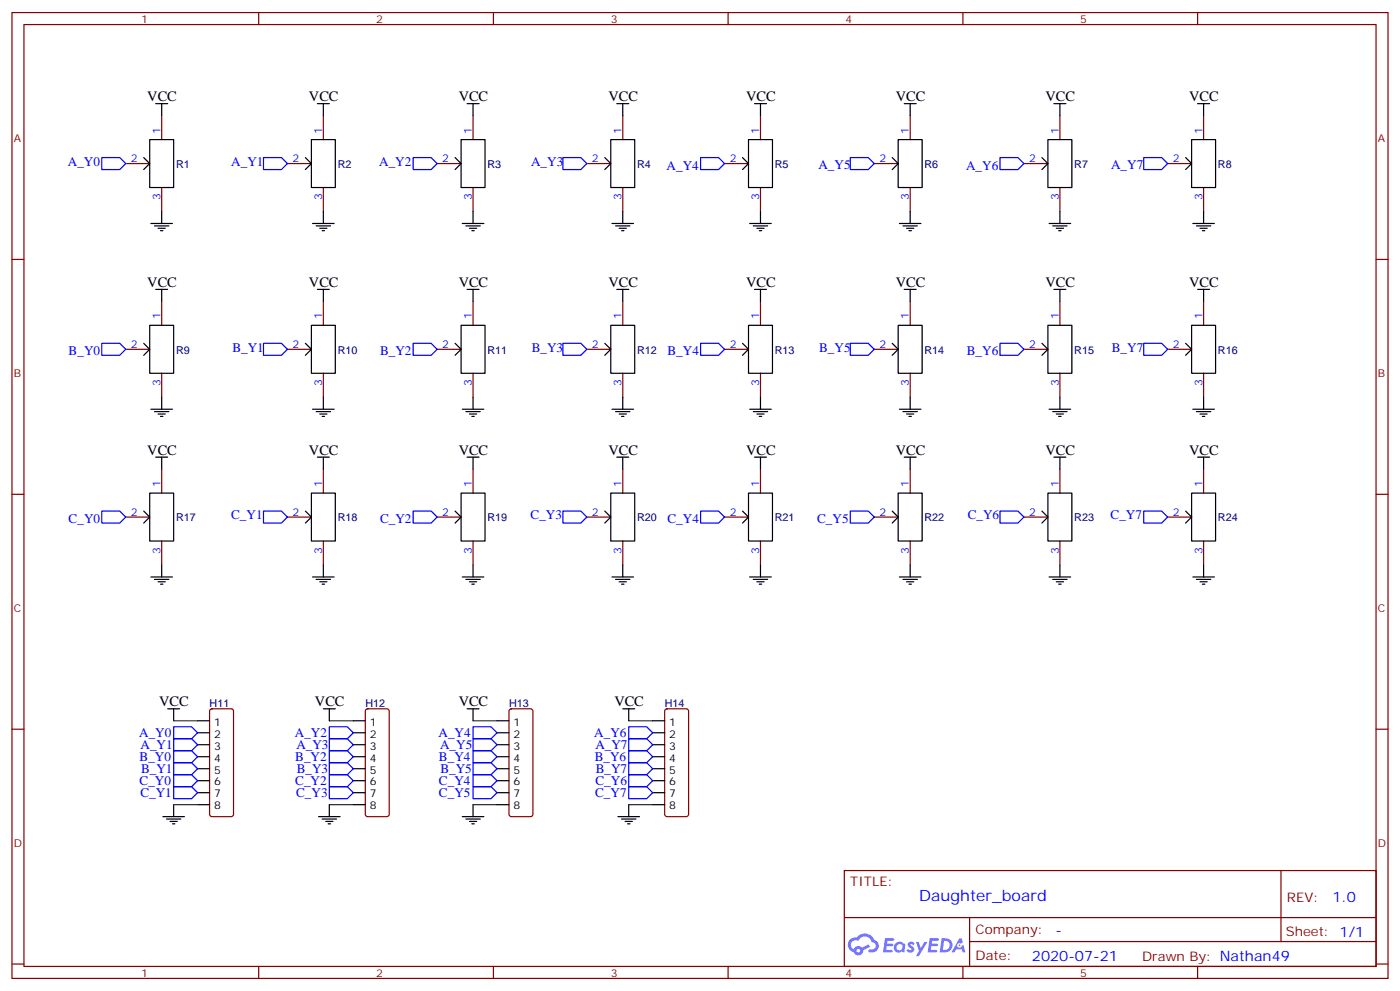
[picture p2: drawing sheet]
<svg xmlns="http://www.w3.org/2000/svg" width="412mm" height="292mm" viewBox="0 0 412 292" stroke-linecap="round" stroke-linejoin="round" font-family="sans-serif">
<g fill="none" stroke="#870000" stroke-width=".35">
<path d="M3.5 3.7h405.4v284.3h-405.4zM7.1 7.2h398.2v277.3h-398.2zM76.2 3.7v3.5M145.3 3.7v3.5M214.5 3.7v3.5M283.6 3.7v3.5M352.8 3.7v3.5M3.5 76.4h3.6M405.3 76.4h3.6M3.5 145.5h3.6M405.3 145.5h3.6M3.5 214.7h3.6"/>
<path d="M405.3 214.7h3.6M248.7 256.3h156.6v28.2h-156.6zM377.3 256.3v20.9M248.7 270.1h156.5M285.6 277.2h119.6M285.6 270.1v14.2M3.5 283.8h3.6M76.2 284.5v3.5M145.3 284.5v3.5M214.5 284.5v3.5M283.6 284.5v3.5M352.8 284.5v3.5"/>
<path d="M405.3 283.8h3.6"/>
</g>
<g fill="#5487ff">
<path d="M267.7 277.5a1.22 1.22 0 0 1 1.7 .2l-.4 .6a.47 .47 0 0 0-.3-.4 .47 .47 0 0 0-.5 .2l.1 .2a1.14 1.14 0 0 1 .8 1.8 1.14 1.14 0 0 1-1.9 0l-.2-.2 .5-.6 .7 .5a.29 .29 0 0 0 .3-.3 .29 .29 0 0 0-.2-.3 1.04 1.04 0 0 1-.6-1.7z"/>
<path d="M260.7 276.2h2.4l.3 .2-.2 .5-1.8 .1-.1 .8h1.5l.3 .4-.3 .4h-1.6l-.2 1.1h1.7l.2 .3-.2 .3-2.6 .1z"/>
<path d="M273.8 276.2h2.4l.3 .2-.1 .5-1.8 .1-.2 .8h1.6l.3 .4-.4 .4-1.6-.1-.1 1.1 1.7 .1 .2 .3-.2 .3-2.6 .1z"/>
<path d="M282.6 276.2h.7l.3 1.3-.6 .3a.69 .69 0 0 0-1 .3 .69 .69 0 0 0 .4 .9 .69 .69 0 0 0 .9-.6l.5-.2 .6 2.2h-.8l-.2-.9h-1.8l-.5 .9h-.8z"/>
<path d="M269.8 277.3h.8l.6 1.8 1.1-1.8h.9l-2.6 4.2h-.8l.9-1.5z"/>
<path d="M277.4 276.2l-.6 4.2h1.3a2.11 2.11 0 0 0 2.5-2.1 2.11 2.11 0 0 0-2.5-2.1zM278.1 277a1.39 1.39 0 0 1 1.7 1.4 1.39 1.39 0 0 1-1.8 1.2h-.3z"/>
<path d="M263.7 277.8a1.54 1.54 0 0 0-.1 2.2 1.54 1.54 0 0 0 2.2 .1l.6 .3 .3-2.3-.2-.3h-.4a1.49 1.49 0 0 0-2.4 0zM264 278.8a.94 .94 0 0 1 1.8 0 .94 .94 0 0 1-1.8 0z"/>
<path d="M250.4 276.6a2.18 2.18 0 0 0 1.1 3.7 1.44 1.44 0 0 0 1.6 .9 1.44 1.44 0 0 0 1.2-1.4l2-1.1-.5-.7-1.9 1a1.47 1.47 0 0 0-2.4 .4 1.39 1.39 0 0 1-.7-1.9 1.39 1.39 0 0 1 2-.5 2.12 2.12 0 0 1 2.2-1.3 2.12 2.12 0 0 1 1.9 1.7 1.14 1.14 0 0 1 1.1 1.4 1.14 1.14 0 0 1-1.7 .7 .43 .43 0 0 0-.5 .4 .43 .43 0 0 0 .4 .5 1.98 1.98 0 0 0 2.5-1.2 1.98 1.98 0 0 0-1.2-2.6 3.1 3.1 0 0 0-5.3-.6l-.9 .1zM252.3 279.9a.55 .55 0 0 1 1.1 0 .55 .55 0 0 1-1.1 0z"/>
<circle cx="282.6" cy="278.3" r=".26"/>
</g>
<g fill="none" stroke="#870000" stroke-width=".35">
<path d="M47.6 34v7.1M95.2 34v7.1M139.3 34v7.1M183.4 34v7.1M224 34v7.1M268.1 34v7.1M312.2 34v7.1M354.5 34v7.1M37 48.2h7.1M47.6 55.2v7.1M84.7 48.2h7M95.2 55.2v7.1"/>
<path d="M128.8 48.2h7M139.3 55.2v7.1M172.9 48.2h7M183.4 55.2v7.1M213.4 48.2h7.1M224 55.2v7.1M257.5 48.2h7.1M268.1 55.2v7.1M301.6 48.2h7.1M312.2 55.2v7.1M344 48.2h7M354.5 55.2v7.1"/>
<path d="M47.6 88.7v7.1M95.2 88.7v7.1M139.3 88.7v7.1M183.4 88.7v7.1M224 88.7v7.1M268.1 88.7v7.1M312.2 88.7v7.1M354.5 88.7v7.1M37 102.8h7.1M47.6 109.9v7M84.7 102.8h7M95.2 109.9v7"/>
<path d="M128.8 102.8h7M139.3 109.9v7M172.9 102.8h7M183.4 109.9v7M213.4 102.8h7.1M224 109.9v7M257.5 102.8h7.1M268.1 109.9v7M301.6 102.8h7.1M312.2 109.9v7M344 102.8h7M354.5 109.9v7"/>
<path d="M47.6 138.1v7.1M95.2 138.1v7.1M139.3 138.1v7.1M183.4 138.1v7.1M224 138.1v7.1M268.1 138.1v7.1M312.2 138.1v7.1M354.5 138.1v7.1M37 152.2h7.1M47.6 159.3v7M84.7 152.2h7M95.2 159.3v7"/>
<path d="M128.8 152.2h7M139.3 159.3v7M172.9 152.2h7M183.4 159.3v7M213.4 152.2h7.1M224 159.3v7M257.5 152.2h7.1M268.1 159.3v7M301.6 152.2h7.1M312.2 159.3v7M344 152.2h7M354.5 159.3v7"/>
<path d="M62 208.9l.4-.2h5.7l.5 .2 .2 .5v30.3l-.2 .5-.5 .2h-5.7l-.5-.2-.2-.5v-30.3zM107.8 208.9l.5-.2h5.6l.5 .2 .3 .5v30.3l-.3 .5-.5 .2h-5.6l-.5-.2-.2-.5v-30.3zM150.2 208.9l.4-.2h5.7l.5 .2 .2 .5v30.3l-.2 .5-.5 .2h-5.7l-.5-.2-.2-.5v-30.3zM196 208.9l.5-.2h5.6l.5 .2 .2 .5v30.3l-.2 .5-.5 .2h-5.6l-.5-.2-.2-.5v-30.3z"/>
</g>
<g fill="none" stroke="#000" stroke-width=".35">
<path d="M45.9 30.5h3.5M47.6 30.5v3.5M93.5 30.5h3.5M95.2 30.5v3.5M137.6 30.5h3.5M139.3 30.5v3.5M181.7 30.5h3.5M183.4 30.5v3.5M222.2 30.5h3.6M224 30.5v3.5M266.3 30.5h3.6M268.1 30.5v3.5"/>
<path d="M310.4 30.5h3.6M312.2 30.5v3.5M352.8 30.5h3.5M354.5 30.5v3.5M42.3 46.4l1.8 1.8-1.8 1.7M44.1 41.1h7.1v14.1h-7.1zM90 46.4l1.7 1.8-1.7 1.7M91.7 41.1h7.1v14.1h-7.1zM134.1 46.4l1.7 1.8-1.7 1.7M135.8 41.1h7.1v14.1h-7.1zM178.2 46.4l1.7 1.8-1.7 1.7M179.9 41.1h7.1v14.1h-7.1z"/>
<path d="M218.7 46.4l1.8 1.8-1.8 1.7M220.5 41.1h7v14.1h-7zM262.8 46.4l1.8 1.8-1.8 1.7M264.6 41.1h7v14.1h-7zM306.9 46.4l1.8 1.8-1.8 1.7M308.7 41.1h7v14.1h-7zM349.2 46.4l1.8 1.8-1.8 1.7M351 41.1h7.1v14.1h-7.1zM44.4 65.8h6.4M45.5 66.5h4.2M46.6 67.2h2.1M47.3 67.9h.7"/>
<path d="M47.6 62.3v3.5M92.1 65.8h6.3M93.1 66.5h4.3M94.2 67.2h2.1M94.9 67.9h.7M95.2 62.3v3.5M136.2 65.8h6.3M137.2 66.5h4.3M138.3 67.2h2.1M139 67.9h.7M139.3 62.3v3.5M180.3 65.8h6.3"/>
<path d="M181.3 66.5h4.3M182.4 67.2h2.1M183.1 67.9h.7M183.4 62.3v3.5M220.8 65.8h6.4M221.9 66.5h4.2M223 67.2h2.1M223.7 67.9h.7M224 62.3v3.5M264.9 65.8h6.4M266 66.5h4.2M267.1 67.2h2.1"/>
<path d="M267.8 67.9h.7M268.1 62.3v3.5M309 65.8h6.4M310.1 66.5h4.2M311.1 67.2h2.2M311.9 67.9h.7M312.2 62.3v3.5M351.4 65.8h6.3M352.4 66.5h4.3M353.5 67.2h2.1M354.2 67.9h.7M354.5 62.3v3.5"/>
<path d="M44.1 95.8h7.1v14.1h-7.1zM45.9 85.2h3.5M47.6 85.2v3.5M91.7 95.8h7.1v14.1h-7.1zM93.5 85.2h3.5M95.2 85.2v3.5M135.8 95.8h7.1v14.1h-7.1zM137.6 85.2h3.5M139.3 85.2v3.5M179.9 95.8h7.1v14.1h-7.1zM181.7 85.2h3.5M183.4 85.2v3.5"/>
<path d="M220.5 95.8h7v14.1h-7zM222.2 85.2h3.6M224 85.2v3.5M264.6 95.8h7v14.1h-7zM266.3 85.2h3.6M268.1 85.2v3.5M308.7 95.8h7v14.1h-7zM310.4 85.2h3.6M312.2 85.2v3.5M351 95.8h7.1v14.1h-7.1zM352.8 85.2h3.5M354.5 85.2v3.5"/>
<path d="M42.3 101.1l1.8 1.7-1.8 1.8M47.6 116.9v3.6M90 101.1l1.7 1.7-1.7 1.8M95.2 116.9v3.6M134.1 101.1l1.7 1.7-1.7 1.8M139.3 116.9v3.6M178.2 101.1l1.7 1.7-1.7 1.8M183.4 116.9v3.6M218.7 101.1l1.8 1.7-1.8 1.8M224 116.9v3.6M262.8 101.1l1.8 1.7-1.8 1.8M268.1 116.9v3.6"/>
<path d="M306.9 101.1l1.8 1.7-1.8 1.8M312.2 116.9v3.6M349.2 101.1l1.8 1.7-1.8 1.8M354.5 116.9v3.6M44.4 120.5h6.4M45.5 121.2h4.2M45.9 134.6h3.5M46.6 121.9h2.1M47.3 122.6h.7M47.6 134.6v3.5M92.1 120.5h6.3M93.1 121.2h4.3"/>
<path d="M93.5 134.6h3.5M94.2 121.9h2.1M94.9 122.6h.7M95.2 134.6v3.5M136.2 120.5h6.3M137.2 121.2h4.3M137.6 134.6h3.5M138.3 121.9h2.1M139 122.6h.7M139.3 134.6v3.5M180.3 120.5h6.3M181.3 121.2h4.3"/>
<path d="M181.7 134.6h3.5M182.4 121.9h2.1M183.1 122.6h.7M183.4 134.6v3.5M220.8 120.5h6.4M221.9 121.2h4.2M222.2 134.6h3.6M223 121.9h2.1M223.7 122.6h.7M224 134.6v3.5M264.9 120.5h6.4M266 121.2h4.2"/>
<path d="M266.3 134.6h3.6M267.1 121.9h2.1M267.8 122.6h.7M268.1 134.6v3.5M309 120.5h6.4M310.1 121.2h4.2M310.4 134.6h3.6M311.1 121.9h2.2M311.9 122.6h.7M312.2 134.6v3.5M351.4 120.5h6.3M352.4 121.2h4.3"/>
<path d="M352.8 134.6h3.5M353.5 121.9h2.1M354.2 122.6h.7M354.5 134.6v3.5M42.3 150.5l1.8 1.7-1.8 1.8M44.1 145.2h7.1v14.1h-7.1zM90 150.5l1.7 1.7-1.7 1.8M91.7 145.2h7.1v14.1h-7.1zM134.1 150.5l1.7 1.7-1.7 1.8M135.8 145.2h7.1v14.1h-7.1zM178.2 150.5l1.7 1.7-1.7 1.8M179.9 145.2h7.1v14.1h-7.1z"/>
<path d="M218.7 150.5l1.8 1.7-1.8 1.8M220.5 145.2h7v14.1h-7zM262.8 150.5l1.8 1.7-1.8 1.8M264.6 145.2h7v14.1h-7zM306.9 150.5l1.8 1.7-1.8 1.8M308.7 145.2h7v14.1h-7zM349.2 150.5l1.8 1.7-1.8 1.8M351 145.2h7.1v14.1h-7.1zM44.4 169.9h6.4M45.5 170.6h4.2M46.6 171.3h2.1M47.3 172h.7"/>
<path d="M47.6 166.3v3.6M92.1 169.9h6.3M93.1 170.6h4.3M94.2 171.3h2.1M94.9 172h.7M95.2 166.3v3.6M136.2 169.9h6.3M137.2 170.6h4.3M138.3 171.3h2.1M139 172h.7M139.3 166.3v3.6M180.3 169.9h6.3"/>
<path d="M181.3 170.6h4.3M182.4 171.3h2.1M183.1 172h.7M183.4 166.3v3.6M220.8 169.9h6.4M221.9 170.6h4.2M223 171.3h2.1M223.7 172h.7M224 166.3v3.6M264.9 169.9h6.4M266 170.6h4.2M267.1 171.3h2.1"/>
<path d="M267.8 172h.7M268.1 166.3v3.6M309 169.9h6.4M310.1 170.6h4.2M311.1 171.3h2.2M311.9 172h.7M312.2 166.3v3.6M351.4 169.9h6.3M352.4 170.6h4.3M353.5 171.3h2.1M354.2 172h.7M354.5 166.3v3.6"/>
<path d="M49.4 208.7h3.5M51.2 208.7v3.5M58.2 212.2h3.5M58.2 215.7h3.5M58.2 219.3h3.5M95.2 208.7h3.6M97 208.7v3.5M104.1 212.2h3.5M104.1 215.7h3.5M104.1 219.3h3.5M137.6 208.7h3.5M139.3 208.7v3.5"/>
<path d="M146.4 212.2h3.5M146.4 215.7h3.5M146.4 219.3h3.5M183.4 208.7h3.6M185.2 208.7v3.5M192.3 212.2h3.5M192.3 215.7h3.5M192.3 219.3h3.5M51.2 236.9v3.5M58.2 222.8h3.5M58.2 226.3h3.5M58.2 229.8h3.5"/>
<path d="M58.2 233.4h3.5M58.2 236.9h3.5M97 236.9v3.5M104.1 222.8h3.5M104.1 226.3h3.5M104.1 229.8h3.5M104.1 233.4h3.5M104.1 236.9h3.5M139.3 236.9v3.5M146.4 222.8h3.5M146.4 226.3h3.5M146.4 229.8h3.5"/>
<path d="M146.4 233.4h3.5M146.4 236.9h3.5M185.2 236.9v3.5M192.3 222.8h3.5M192.3 226.3h3.5M192.3 229.8h3.5M192.3 233.4h3.5M192.3 236.9h3.5M48 240.4h6.3M49 241.1h4.3M50.1 241.8h2.1M50.8 242.5h.7"/>
<path d="M93.8 240.4h6.4M94.9 241.1h4.2M96 241.8h2.1M96.7 242.5h.7M136.2 240.4h6.3M137.2 241.1h4.3M138.3 241.8h2.1M139 242.5h.7M182 240.4h6.4M183.1 241.1h4.2M184.1 241.8h2.2M184.9 242.5h.7"/>
</g>
<g fill="none" stroke="#00f" stroke-width=".35">
<path d="M30 46.4h5.3l1.7 1.8-1.7 1.7h-5.3zM77.6 46.4h5.3l1.8 1.8-1.8 1.7h-5.3zM121.7 46.4h5.3l1.8 1.8-1.8 1.7h-5.3zM165.8 46.4h5.3l1.8 1.8-1.8 1.7h-5.3zM206.4 46.4h5.3l1.7 1.8-1.7 1.7h-5.3zM250.5 46.4h5.3l1.7 1.8-1.7 1.7h-5.3zM294.6 46.4h5.3l1.7 1.8-1.7 1.7h-5.3zM336.9 46.4h5.3l1.8 1.8-1.8 1.7h-5.3zM30 101.1h5.3l1.7 1.7-1.7 1.8h-5.3zM77.6 101.1h5.3l1.8 1.7-1.8 1.8h-5.3zM121.7 101.1h5.3l1.8 1.7-1.8 1.8h-5.3zM165.8 101.1h5.3l1.8 1.7-1.8 1.8h-5.3z"/>
<path d="M206.4 101.1h5.3l1.7 1.7-1.7 1.8h-5.3zM250.5 101.1h5.3l1.7 1.7-1.7 1.8h-5.3zM294.6 101.1h5.3l1.7 1.7-1.7 1.8h-5.3zM336.9 101.1h5.3l1.8 1.7-1.8 1.8h-5.3zM30 150.5h5.3l1.7 1.7-1.7 1.8h-5.3zM77.6 150.5h5.3l1.8 1.7-1.8 1.8h-5.3zM121.7 150.5h5.3l1.8 1.7-1.8 1.8h-5.3zM165.8 150.5h5.3l1.8 1.7-1.8 1.8h-5.3zM206.4 150.5h5.3l1.7 1.7-1.7 1.8h-5.3zM250.5 150.5h5.3l1.7 1.7-1.7 1.8h-5.3zM294.6 150.5h5.3l1.7 1.7-1.7 1.8h-5.3zM336.9 150.5h5.3l1.8 1.7-1.8 1.8h-5.3z"/>
<path d="M51.2 214h5.2l1.8 1.7-1.8 1.8h-5.2zM51.2 217.5h5.2l1.8 1.8-1.8 1.7h-5.2zM97 214h5.3l1.8 1.7-1.8 1.8h-5.3zM97 217.5h5.3l1.8 1.8-1.8 1.7h-5.3zM139.3 214h5.3l1.8 1.7-1.8 1.8h-5.3zM139.3 217.5h5.3l1.8 1.8-1.8 1.7h-5.3zM185.2 214h5.3l1.8 1.7-1.8 1.8h-5.3zM185.2 217.5h5.3l1.8 1.8-1.8 1.7h-5.3zM51.2 221h5.2l1.8 1.8-1.8 1.7h-5.2zM51.2 224.5h5.2l1.8 1.8-1.8 1.8h-5.2zM51.2 228.1h5.2l1.8 1.7-1.8 1.8h-5.2zM51.2 231.6h5.2l1.8 1.8-1.8 1.7h-5.2z"/>
<path d="M97 221h5.3l1.8 1.8-1.8 1.7h-5.3zM97 224.5h5.3l1.8 1.8-1.8 1.8h-5.3zM97 228.1h5.3l1.8 1.7-1.8 1.8h-5.3zM97 231.6h5.3l1.8 1.8-1.8 1.7h-5.3zM139.3 221h5.3l1.8 1.8-1.8 1.7h-5.3zM139.3 224.5h5.3l1.8 1.8-1.8 1.8h-5.3zM139.3 228.1h5.3l1.8 1.7-1.8 1.8h-5.3zM139.3 231.6h5.3l1.8 1.8-1.8 1.7h-5.3zM185.2 221h5.3l1.8 1.8-1.8 1.7h-5.3zM185.2 224.5h5.3l1.8 1.8-1.8 1.8h-5.3zM185.2 228.1h5.3l1.8 1.7-1.8 1.8h-5.3zM185.2 231.6h5.3l1.8 1.8-1.8 1.7h-5.3z"/>
</g>
<path d="M51.2 212.2h7M97 212.2h7.1M139.3 212.2h7.1M185.2 212.2h7.1M51.2 236.9h7M97 236.9h7.1M139.3 236.9h7.1M185.2 236.9h7.1" fill="none" stroke="#008700" stroke-width=".35"/>
<text font-size="4.6" fill="#00f" x="270.8" y="265.3">Daughter_board</text>
<g font-size="4.2">
<text x="43.4" y="29.8">VCC</text>
<text x="91" y="29.8">VCC</text>
<text x="135.1" y="29.8">VCC</text>
<text x="179.2" y="29.8">VCC</text>
<text x="219.8" y="29.8">VCC</text>
<text x="263.9" y="29.8">VCC</text>
<text x="308" y="29.8">VCC</text>
<text x="350.3" y="29.8">VCC</text>
<text x="43.4" y="84.5">VCC</text>
<text x="91" y="84.5">VCC</text>
<text x="135.1" y="84.5">VCC</text>
<text x="179.2" y="84.5">VCC</text>
<text x="219.8" y="84.5">VCC</text>
<text x="263.9" y="84.5">VCC</text>
<text x="308" y="84.5">VCC</text>
<text x="350.3" y="84.5">VCC</text>
<text x="43.4" y="133.9">VCC</text>
<text x="91" y="133.9">VCC</text>
<text x="135.1" y="133.9">VCC</text>
<text x="179.2" y="133.9">VCC</text>
<text x="219.8" y="133.9">VCC</text>
<text x="263.9" y="133.9">VCC</text>
<text x="308" y="133.9">VCC</text>
<text x="350.3" y="133.9">VCC</text>
<text x="46.9" y="208">VCC</text>
<text x="92.8" y="208">VCC</text>
<text x="135.1" y="208">VCC</text>
<text x="181" y="208">VCC</text>
</g>
<g font-size="4.2" fill="#00f">
<text x="392.5" y="265.6">1.0</text>
<text x="310.9" y="275.1">-</text>
<text x="304" y="282.9">2020-07-21</text>
</g>
<g font-size="3.9" fill="#00f">
<text x="20" y="48.9">A_Y0</text>
<text x="68.1" y="48.9">A_Y1</text>
<text x="111.7" y="48.9">A_Y2</text>
<text x="156.4" y="48.9">A_Y3</text>
<text x="196.4" y="49.9">A_Y4</text>
<text x="241.1" y="49.9">A_Y5</text>
<text x="284.6" y="49.9">A_Y6</text>
<text x="327.3" y="49.9">A_Y7</text>
<text x="20.2" y="104.6">B_Y0</text>
<text x="68.4" y="103.5">B_Y1</text>
<text x="111.9" y="104.6">B_Y2</text>
<text x="156.6" y="103.5">B_Y3</text>
<text x="196.6" y="104.6">B_Y4</text>
<text x="241.3" y="103.5">B_Y5</text>
<text x="284.8" y="104.6">B_Y6</text>
<text x="327.5" y="103.5">B_Y7</text>
<text x="20.2" y="154">C_Y0</text>
<text x="68.1" y="152.9">C_Y1</text>
<text x="111.9" y="154">C_Y2</text>
<text x="156.3" y="152.9">C_Y3</text>
<text x="196.6" y="154">C_Y4</text>
<text x="240.7" y="154">C_Y5</text>
<text x="285.1" y="152.9">C_Y6</text>
<text x="327.2" y="152.9">C_Y7</text>
<text x="41" y="217">A_Y0</text>
<text x="41.4" y="220.5">A_Y1</text>
<text x="86.9" y="217">A_Y2</text>
<text x="87.3" y="220.5">A_Y3</text>
<text x="129.2" y="217">A_Y4</text>
<text x="129.6" y="220.5">A_Y5</text>
<text x="175" y="217">A_Y6</text>
<text x="175.4" y="220.5">A_Y7</text>
<text x="41.1" y="224">B_Y0</text>
<text x="41.5" y="227.5">B_Y1</text>
<text x="87" y="224">B_Y2</text>
<text x="87.4" y="227.5">B_Y3</text>
<text x="129.3" y="224">B_Y4</text>
<text x="129.7" y="227.5">B_Y5</text>
<text x="175.2" y="224">B_Y6</text>
<text x="175.5" y="227.5">B_Y7</text>
<text x="41.1" y="231.1">C_Y0</text>
<text x="87" y="231.1">C_Y2</text>
<text x="129.3" y="231.1">C_Y4</text>
<text x="175.4" y="231.1">C_Y6</text>
<text x="41.4" y="234.6">C_Y1</text>
<text x="87.2" y="234.6">C_Y3</text>
<text x="129.3" y="234.6">C_Y5</text>
<text x="175.3" y="234.6">C_Y7</text>
</g>
<g font-size="3.9" fill="#800">
<text x="250.5" y="260.9">TITLE:</text>
<text x="379.1" y="265.6">REV:</text>
<text x="287.4" y="275.1">Company:</text>
<text x="378.7" y="275.7">Sheet: 1/1</text>
<text x="287.4" y="282.8">Date:</text>
<text x="336.4" y="282.8">Drawn By: Nathan49</text>
</g>
<g font-size="3.2" fill="#800">
<text x="41.6" y="6.7">1</text>
<text x="110.8" y="6.7">2</text>
<text x="179.9" y="6.7">3</text>
<text x="249.1" y="6.7">4</text>
<text x="318.2" y="6.7">5</text>
<text x="4.1" y="41.8">A</text>
<text x="405.9" y="41.8">A</text>
<text x="4.1" y="110.9">B</text>
<text x="405.9" y="110.9">B</text>
<text x="4.1" y="180.1">C</text>
<text x="405.9" y="180.1">C</text>
<text x="4.1" y="249.2">D</text>
<text x="405.9" y="249.2">D</text>
<text x="41.6" y="287.5">1</text>
<text x="110.8" y="287.5">2</text>
<text x="179.9" y="287.5">3</text>
<text x="249.1" y="287.5">4</text>
<text x="318.2" y="287.5">5</text>
</g>
<g font-size="3.2" fill="#00f">
<text x="47.3" y="39.3" transform="rotate(-90 47.3 39.3)">1</text>
<text x="94.9" y="39.3" transform="rotate(-90 94.9 39.3)">1</text>
<text x="139" y="39.3" transform="rotate(-90 139 39.3)">1</text>
<text x="183.1" y="39.3" transform="rotate(-90 183.1 39.3)">1</text>
<text x="223.7" y="39.3" transform="rotate(-90 223.7 39.3)">1</text>
<text x="267.8" y="39.3" transform="rotate(-90 267.8 39.3)">1</text>
<text x="311.9" y="39.3" transform="rotate(-90 311.9 39.3)">1</text>
<text x="354.2" y="39.3" transform="rotate(-90 354.2 39.3)">1</text>
<text x="38.6" y="47.8">2</text>
<text x="86.2" y="47.8">2</text>
<text x="130.3" y="47.8">2</text>
<text x="174.4" y="47.8">2</text>
<text x="214.9" y="47.8">2</text>
<text x="259" y="47.8">2</text>
<text x="303.1" y="47.8">2</text>
<text x="345.5" y="47.8">2</text>
<text x="47.3" y="59" transform="rotate(-90 47.3 59)">3</text>
<text x="94.9" y="59" transform="rotate(-90 94.9 59)">3</text>
<text x="139" y="59" transform="rotate(-90 139 59)">3</text>
<text x="183.1" y="59" transform="rotate(-90 183.1 59)">3</text>
<text x="223.7" y="59" transform="rotate(-90 223.7 59)">3</text>
<text x="267.8" y="59" transform="rotate(-90 267.8 59)">3</text>
<text x="311.9" y="59" transform="rotate(-90 311.9 59)">3</text>
<text x="354.2" y="59" transform="rotate(-90 354.2 59)">3</text>
<text x="47.3" y="94" transform="rotate(-90 47.3 94)">1</text>
<text x="94.9" y="94" transform="rotate(-90 94.9 94)">1</text>
<text x="139" y="94" transform="rotate(-90 139 94)">1</text>
<text x="183.1" y="94" transform="rotate(-90 183.1 94)">1</text>
<text x="223.7" y="94" transform="rotate(-90 223.7 94)">1</text>
<text x="267.8" y="94" transform="rotate(-90 267.8 94)">1</text>
<text x="311.9" y="94" transform="rotate(-90 311.9 94)">1</text>
<text x="354.2" y="94" transform="rotate(-90 354.2 94)">1</text>
<text x="38.6" y="102.5">2</text>
<text x="86.2" y="102.5">2</text>
<text x="130.3" y="102.5">2</text>
<text x="174.4" y="102.5">2</text>
<text x="214.9" y="102.5">2</text>
<text x="259" y="102.5">2</text>
<text x="303.1" y="102.5">2</text>
<text x="345.5" y="102.5">2</text>
<text x="47.3" y="113.7" transform="rotate(-90 47.3 113.7)">3</text>
<text x="94.9" y="113.7" transform="rotate(-90 94.9 113.7)">3</text>
<text x="139" y="113.7" transform="rotate(-90 139 113.7)">3</text>
<text x="183.1" y="113.7" transform="rotate(-90 183.1 113.7)">3</text>
<text x="223.7" y="113.7" transform="rotate(-90 223.7 113.7)">3</text>
<text x="267.8" y="113.7" transform="rotate(-90 267.8 113.7)">3</text>
<text x="311.9" y="113.7" transform="rotate(-90 311.9 113.7)">3</text>
<text x="354.2" y="113.7" transform="rotate(-90 354.2 113.7)">3</text>
<text x="47.3" y="143.4" transform="rotate(-90 47.3 143.4)">1</text>
<text x="94.9" y="143.4" transform="rotate(-90 94.9 143.4)">1</text>
<text x="139" y="143.4" transform="rotate(-90 139 143.4)">1</text>
<text x="183.1" y="143.4" transform="rotate(-90 183.1 143.4)">1</text>
<text x="223.7" y="143.4" transform="rotate(-90 223.7 143.4)">1</text>
<text x="267.8" y="143.4" transform="rotate(-90 267.8 143.4)">1</text>
<text x="311.9" y="143.4" transform="rotate(-90 311.9 143.4)">1</text>
<text x="354.2" y="143.4" transform="rotate(-90 354.2 143.4)">1</text>
<text x="38.6" y="151.9">2</text>
<text x="86.2" y="151.9">2</text>
<text x="130.3" y="151.9">2</text>
<text x="174.4" y="151.9">2</text>
<text x="214.9" y="151.9">2</text>
<text x="259" y="151.9">2</text>
<text x="303.1" y="151.9">2</text>
<text x="345.5" y="151.9">2</text>
<text x="47.3" y="163.1" transform="rotate(-90 47.3 163.1)">3</text>
<text x="94.9" y="163.1" transform="rotate(-90 94.9 163.1)">3</text>
<text x="139" y="163.1" transform="rotate(-90 139 163.1)">3</text>
<text x="183.1" y="163.1" transform="rotate(-90 183.1 163.1)">3</text>
<text x="223.7" y="163.1" transform="rotate(-90 223.7 163.1)">3</text>
<text x="267.8" y="163.1" transform="rotate(-90 267.8 163.1)">3</text>
<text x="311.9" y="163.1" transform="rotate(-90 311.9 163.1)">3</text>
<text x="354.2" y="163.1" transform="rotate(-90 354.2 163.1)">3</text>
</g>
<g font-size="3.2" fill="#000080">
<text x="51.9" y="49.4">R1</text>
<text x="99.5" y="49.4">R2</text>
<text x="143.6" y="49.4">R3</text>
<text x="187.7" y="49.4">R4</text>
<text x="228.2" y="49.4">R5</text>
<text x="272.3" y="49.4">R6</text>
<text x="316.4" y="49.4">R7</text>
<text x="358.8" y="49.4">R8</text>
<text x="51.9" y="104.1">R9</text>
<text x="99.5" y="104.1">R10</text>
<text x="143.6" y="104.1">R11</text>
<text x="187.7" y="104.1">R12</text>
<text x="228.2" y="104.1">R13</text>
<text x="272.3" y="104.1">R14</text>
<text x="316.4" y="104.1">R15</text>
<text x="358.8" y="104.1">R16</text>
<text x="51.9" y="153.5">R17</text>
<text x="99.5" y="153.5">R18</text>
<text x="143.6" y="153.5">R19</text>
<text x="187.7" y="153.5">R20</text>
<text x="228.2" y="153.5">R21</text>
<text x="272.3" y="153.5">R22</text>
<text x="316.4" y="153.5">R23</text>
<text x="358.8" y="153.5">R24</text>
<text x="61.8" y="208.1">H11</text>
<text x="107.6" y="208.1">H12</text>
<text x="150" y="208.1">H13</text>
<text x="195.8" y="208.1">H14</text>
</g>
<g font-size="3.2">
<text x="63" y="213.6">1</text>
<text x="108.9" y="213.6">1</text>
<text x="151.2" y="213.6">1</text>
<text x="197.1" y="213.6">1</text>
<text x="63" y="217.1">2</text>
<text x="63" y="220.7">3</text>
<text x="108.9" y="217.1">2</text>
<text x="108.9" y="220.7">3</text>
<text x="151.2" y="217.1">2</text>
<text x="151.2" y="220.7">3</text>
<text x="197.1" y="217.1">2</text>
<text x="197.1" y="220.7">3</text>
<text x="63" y="224.2">4</text>
<text x="63" y="227.7">5</text>
<text x="108.9" y="224.2">4</text>
<text x="108.9" y="227.7">5</text>
<text x="151.2" y="224.2">4</text>
<text x="151.2" y="227.7">5</text>
<text x="197.1" y="224.2">4</text>
<text x="197.1" y="227.7">5</text>
<text x="63" y="231.2">6</text>
<text x="108.9" y="231.2">6</text>
<text x="151.2" y="231.2">6</text>
<text x="197.1" y="231.2">6</text>
<text x="63" y="234.8">7</text>
<text x="63" y="238.3">8</text>
<text x="108.9" y="234.8">7</text>
<text x="108.9" y="238.3">8</text>
<text x="151.2" y="234.8">7</text>
<text x="151.2" y="238.3">8</text>
<text x="197.1" y="234.8">7</text>
<text x="197.1" y="238.3">8</text>
</g>
</svg>
